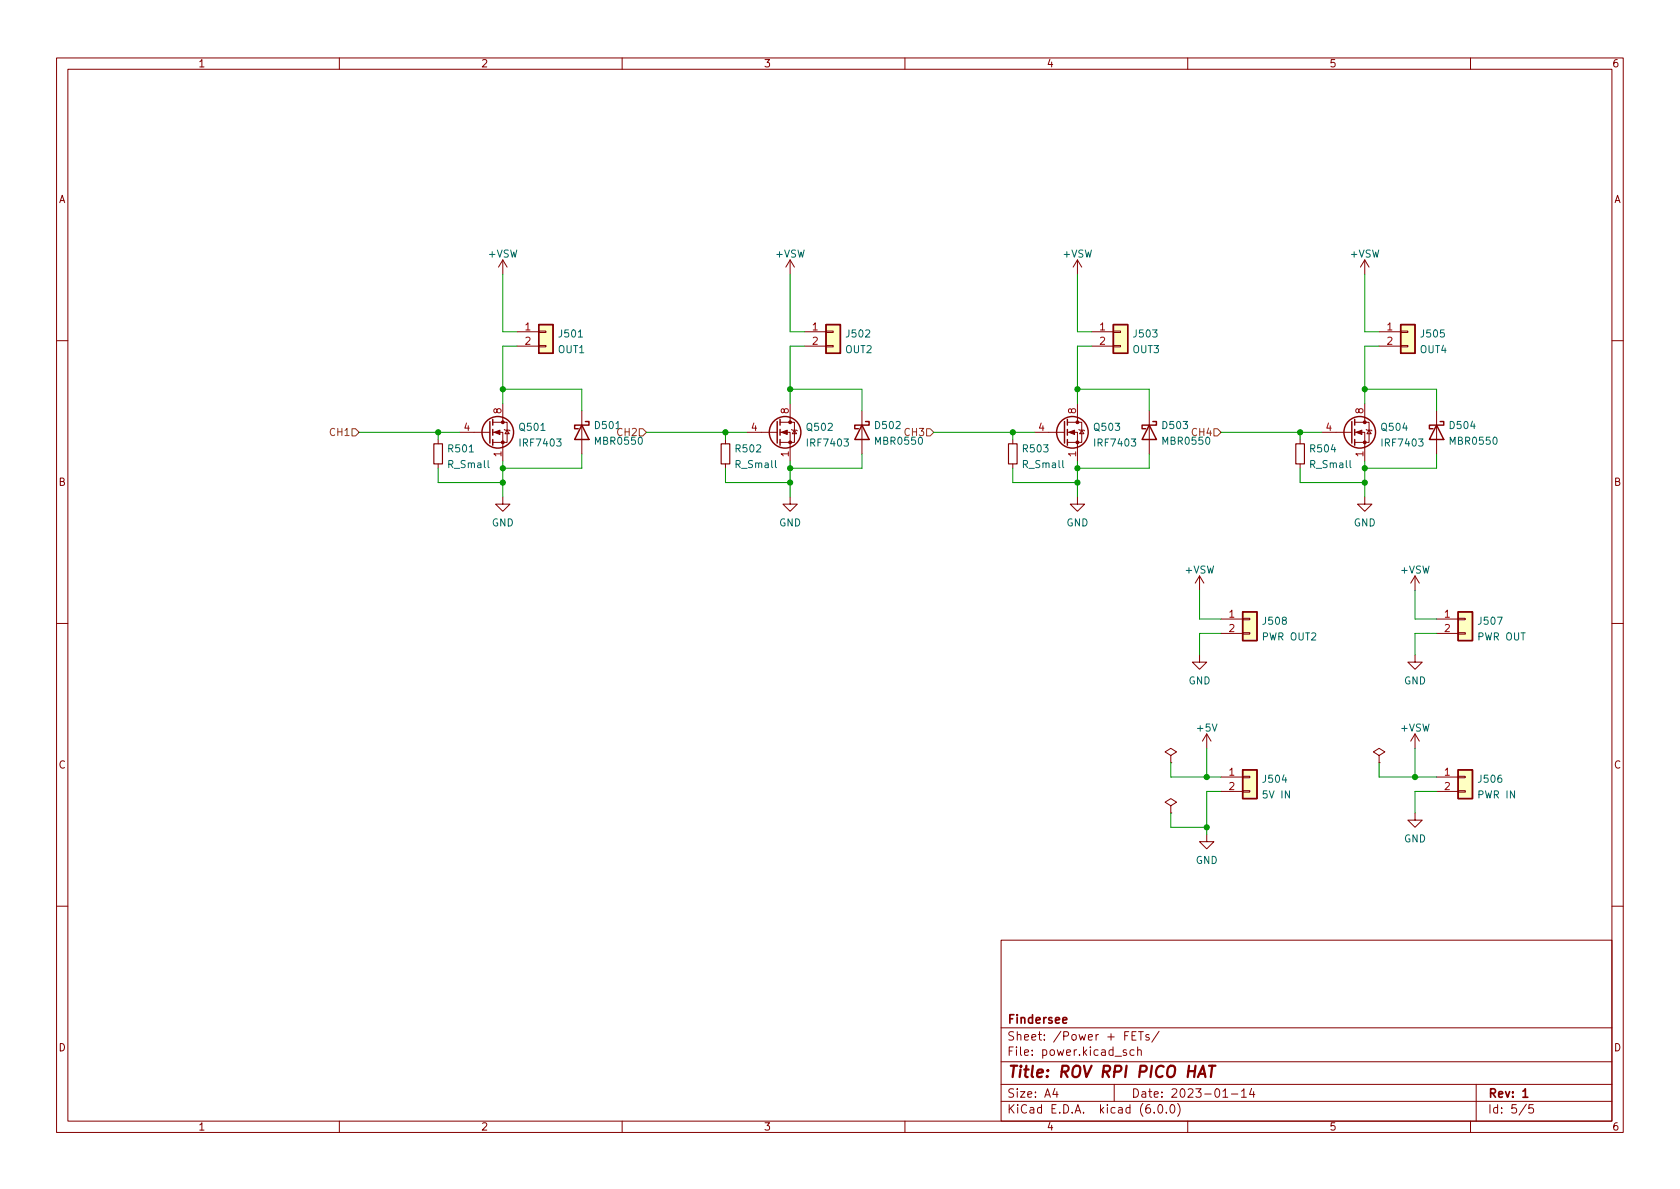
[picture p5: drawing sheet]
<svg xmlns="http://www.w3.org/2000/svg" width="297mm" height="210mm" viewBox="0 0 297 210" stroke-linecap="round" stroke-linejoin="round" font-family="sans-serif">
<g fill="none" stroke="#840000" stroke-width=".18">
<path d="M10 10.2h277v190.1h-277zM12 12.2h273v186.1h-273zM60 10.2v2M110 10.2v2M160 10.2v2M210 10.2v2M260 10.2v2M88.9 46v2.5M88.9 46l-.8 1.2M88.9 46l.8 1.2M91.4 58.7h3.8M95.2 58.5h1.3v.3h-1.3z"/>
<path d="M139.7 46v2.5M139.7 46l-.8 1.2M139.7 46l.8 1.2M142.2 58.7h3.8M146 58.5h1.3v.3h-1.3zM190.5 46v2.5M190.5 46l-.8 1.2M190.5 46l.8 1.2M193 58.7h3.8M196.8 58.5h1.3v.3h-1.3zM241.3 46l-.8 1.2M241.3 46v2.5"/>
<path d="M241.3 46l.8 1.2M243.8 58.7h3.8M247.6 58.5h1.3v.3h-1.3zM10 60.2h2M77.5 77.7v.8M81.3 76.4h5.3M87.1 76.4h1.8v5.1M87.1 74.7h2.6v3.5h-2.6M88.9 71.4v3.3M89.2 75.9l.1 .2h.7l.2 .1M89.7 76.1l.3 .6h-.7zM91.4 61.2h3.8"/>
<path d="M95.2 61.1h1.3v.2h-1.3zM102.9 72.6v7.7M128.3 77.7v.8M132.1 76.4h5.3M137.9 76.4h1.8v5.1M137.9 74.7h2.6v3.5h-2.6M139.7 71.4v3.3M140 75.9l.1 .2h.7l.2 .1M140.5 76.1l.3 .6h-.7zM142.2 61.2h3.8M146 61.1h1.3v.2h-1.3zM152.4 72.6v7.7"/>
<path d="M179.1 77.7v.8M182.9 76.4h5.3M188.7 76.4h1.8v5.1M188.7 74.7h2.6v3.5h-2.6M190.5 71.4v3.3M190.8 75.9l.1 .2h.7l.2 .1M191.3 76.1l.3 .6h-.7zM193 61.2h3.8M196.8 61.1h1.3v.2h-1.3zM203.2 72.6v7.7M229.9 77.7v.8M233.7 76.4h5.3"/>
<path d="M239.5 76.4h1.8v5.1M239.5 74.7h2.6v3.5h-2.6M241.3 71.4v3.3M241.6 75.9l.1 .2h.7l.2 .1M242.1 76.1l.3 .6h-.7zM243.8 61.2h3.8M247.6 61.1h1.3v.2h-1.3zM254 72.6v7.7M285 60.2h2M77.5 82v.8M88.9 87.9v1.2h1.3l-1.3 1.3-1.3-1.3h1.3M128.3 82v.8"/>
<path d="M139.7 87.9v1.2h1.3l-1.3 1.3-1.3-1.3h1.3M179.1 82v.8M190.5 87.9v1.2h1.3l-1.3 1.3-1.3-1.3h1.3M229.9 82v.8M241.3 87.9v1.2h1.3l-1.3 1.3-1.3-1.3h1.3M10 110.2h2M212.1 115.8v1.3h1.3l-1.3 1.3-1.3-1.3h1.3M212.1 101.8l-.8 1.3M212.1 101.8v2.6M212.1 101.8l.8 1.3M215.9 109.5h3.8M215.9 112h3.8"/>
<path d="M219.7 111.9h1.3v.2h-1.3zM219.7 109.3h1.3v.3h-1.3zM250.2 115.8v1.3h1.3l-1.3 1.3-1.3-1.3h1.3M250.2 101.8v2.6M250.2 101.8l-.8 1.3M250.2 101.8l.8 1.3M254 109.5h3.8M254 112h3.8M257.8 111.9h1.3v.2h-1.3zM257.8 109.3h1.3v.3h-1.3zM285 110.2h2M207 133.6l1-.6-1-.7-1 .7 1 .6v1.3"/>
<path d="M207 134.9h.1M213.4 129.8l-.8 1.3M213.4 129.8v2.5M213.4 129.8l.7 1.3M215.9 137.4h3.8M215.9 139.9h3.8M219.7 139.8h1.3v.3h-1.3zM219.7 137.3h1.3v.2h-1.3zM243.8 133.6l1.1-.6-1.1-.7-1 .7 1 .6v1.3M243.8 134.9h.1M250.2 129.8l-.8 1.3M250.2 129.8v2.5"/>
<path d="M250.2 129.8l.8 1.3M254 137.4h3.8M254 139.9h3.8M257.8 139.8h1.3v.3h-1.3zM257.8 137.3h1.3v.2h-1.3zM207 142.5l1-.6-1-.7-1 .7 1 .6v1.3M207 143.8h.1M213.4 147.6v1.2h1.2l-1.2 1.3-1.3-1.3h1.3M250.2 143.8v1.2h1.3l-1.3 1.3-1.3-1.3h1.3M10 160.2h2M177 166.3h108v32h-108zM285 160.2h2"/>
<path d="M60 198.3v2M110 198.3v2M160 198.3v2M177 194.8h108M177 191.8h108M177 187.8h108M177 181.8h108M186.5 192.5l-.4 1h1M186.9 193v1M197 191.8v3M199.1 185.7l-.3-.1-.2 .2v.3l.5 .1v.4h-.5M200.1 183.1h.5"/>
<path d="M200.5 185.7l-.4-.1-.3 .3v.4l.1 .3h.6M200.9 182.4h-.8v1.5h.8M201.1 185.8l.3-.2 .3 .1 .1 .9M201.1 185.1v1.5M201.3 182.4h.8M201.7 182.4v1.5M203.1 183l-.3-.1-.2 .2v.3l.5 .1v.4h-.5M204.1 196.7v.1M204.9 195.4l.2-.1a.81 .81 0 0 1 .6 .7 .81 .81 0 0 1-.3 .8h-.2a.81 .81 0 0 1-.6-.6 .81 .81 0 0 1 .3-.8zM204.9 182.4l-1.3 1.9M206.2 196.7v.1M207.1 195.4l.1-.1a.81 .81 0 0 1 .6 .7 .81 .81 0 0 1-.3 .8h-.1a.81 .81 0 0 1-.6-.6 .81 .81 0 0 1 .3-.8z"/>
<path d="M208.2 195.1a1.72 1.72 0 0 1 0 2.3M210 198.3v2M216.2 194h.9M217.7 193.5h1.2M219.5 193l.4-.5v1.5M219.5 194h.9M221.3 192.5l-.4 1h1M221.6 193v1M260 198.3v2M261 191.8v6.5M269.9 195.3l-1.3 1.9M271.1 195.3h-.7l-.1 .7 .2-.1 .5 .1 .2 .2-.1 .5-.2 .1-.6-.1"/>
</g>
<path d="M187.9 180.4l.7-.1v-.3l-.5-.1-.2 .2 .1 .8h.6M269.3 193l.4-.5v1.5M269.3 194h.8" fill="none" stroke="#840000" stroke-width=".3"/>
<path d="M211.8 190.5l.9-2 .4 2M212.1 189.9h.9M213.8 188.5h1.1M214.3 188.5l-.2 2" fill="none" stroke="#840000" stroke-width=".4"/>
<g fill="none" stroke="#840000" stroke-width=".25">
<path d="M95.2 57.4h2.6v5.1h-2.6zM146 57.4h2.6v5.1h-2.6zM196.8 57.4h2.6v5.1h-2.6zM247.6 57.4h2.6v5.1h-2.6zM86.6 74.5v3.9M87.1 74.2v1M87.1 75.9v1.1M87.1 77.7v1M102.9 75.2l1.2 2.5h-2.5zM103.5 74.5h.6v.7h-2.5v.6h.6M137.4 74.5v3.9M137.9 74.2v1"/>
<path d="M137.9 75.9v1.1M137.9 77.7v1M152.4 75.2l1.3 2.5h-2.6zM153 74.5h.7v.7h-2.6v.6h.7M188.2 74.5v3.9M188.7 74.2v1M188.7 75.9v1.1M188.7 77.7v1M203.2 75.2l1.3 2.5h-2.6zM203.8 74.5h.7v.7h-2.6v.6h.7M239 74.5v3.9M239.5 74.2v1"/>
<path d="M239.5 75.9v1.1M239.5 77.7v1M254 75.2l1.3 2.5h-2.6zM254.6 74.5h.7v.7h-2.6v.6h.7M219.7 108.2h2.5v5.1h-2.5zM257.8 108.2h2.5v5.1h-2.5zM219.7 136.1h2.5v5.1h-2.5zM257.8 136.1h2.5v5.1h-2.5z"/>
<circle cx="88" cy="76.4" r="2.79"/>
<circle cx="138.8" cy="76.4" r="2.79"/>
<circle cx="189.6" cy="76.4" r="2.79"/>
<circle cx="240.4" cy="76.4" r="2.79"/>
</g>
<g fill="#840000" stroke="#840000" stroke-width=".18">
<path d="M87.4 76.4l1-.3v.7z"/>
<path d="M189 76.4l1-.3v.7z"/>
<path d="M138.2 76.4l1-.3v.7z"/>
<path d="M239.8 76.4l1-.3v.7z"/>
<circle cx="88.9" cy="78.2" r=".25"/>
<circle cx="88.9" cy="74.7" r=".25"/>
<circle cx="190.5" cy="78.2" r=".25"/>
<circle cx="190.5" cy="74.7" r=".25"/>
<circle cx="139.7" cy="78.2" r=".25"/>
<circle cx="139.7" cy="74.7" r=".25"/>
<circle cx="241.3" cy="78.2" r=".25"/>
<circle cx="241.3" cy="74.7" r=".25"/>
</g>
<g fill="#ffffc2" stroke="#ffffc2" stroke-width=".18">
<path d="M219.7 108.2h2.5v5.1h-2.5z"/>
<path d="M257.8 136.1h2.5v5.1h-2.5z"/>
<path d="M95.2 57.4h2.6v5.1h-2.6z"/>
<path d="M257.8 108.2h2.5v5.1h-2.5z"/>
<path d="M247.6 57.4h2.6v5.1h-2.6z"/>
<path d="M146 57.4h2.6v5.1h-2.6z"/>
<path d="M196.8 57.4h2.6v5.1h-2.6z"/>
<path d="M219.7 136.1h2.5v5.1h-2.5z"/>
</g>
<path d="M76.7 78.5h1.5v3.5h-1.5zM127.5 78.5h1.5v3.5h-1.5zM178.3 78.5h1.5v3.5h-1.5zM229.1 78.5h1.5v3.5h-1.5z" fill="none" stroke="#840000" stroke-width=".2"/>
<path d="M62.2 75.8h.7l.6 .6-.6 .7h-.7zM113 75.8h.7l.6 .6-.6 .7h-.7zM163.8 75.8h.7l.6 .6-.6 .7h-.7zM214.6 75.8h.7l.6 .6-.6 .7h-.7z" fill="none" stroke="#725600" stroke-width=".18"/>
<g fill="none" stroke="#009600" stroke-width=".18">
<path d="M88.9 48.5v10.2h2.5M139.7 48.5v10.2h2.5M190.5 48.5v10.2h2.5M241.3 48.5v10.2h2.5M63.5 76.4h17.8M77.5 76.4v1.3M88.9 68.8h14v3.8M91.4 61.2h-2.5v10.2M114.3 76.4h17.8M128.3 76.4v1.3M139.7 68.8h12.7v3.8M142.2 61.2h-2.5v10.2"/>
<path d="M165.1 76.4h17.8M179.1 76.4v1.3M190.5 68.8h12.7v3.8M193 61.2h-2.5v10.2M215.9 76.4h17.8M229.9 76.4v1.3M241.3 68.8h12.7v3.8M243.8 61.2h-2.5v10.2M77.5 82.8v2.5h11.4M88.9 81.5v6.4M102.9 80.3v2.5h-14M128.3 82.8v2.5h11.4"/>
<path d="M139.7 81.5v6.4M152.4 80.3v2.5h-12.7M179.1 82.8v2.5h11.4M190.5 81.5v6.4M203.2 80.3v2.5h-12.7M229.9 82.8v2.5h11.4M241.3 81.5v6.4M254 80.3v2.5h-12.7M212.1 104.4v5.1h3.8M215.9 112h-3.8v3.8M250.2 104.4v5.1h3.8M254 112h-3.8v3.8"/>
<path d="M207 134.9v2.5h8.9M213.4 132.3v5.1M215.9 139.9h-2.5v7.7M243.8 134.9v2.5h10.2M250.2 132.3v5.1M254 139.9h-3.8v3.9M207 143.8v2.5h6.4"/>
</g>
<g fill="#009600" stroke="#009600" stroke-width=".18">
<circle cx="229.9" cy="76.4" r=".46"/>
<circle cx="190.5" cy="68.8" r=".46"/>
<circle cx="190.5" cy="85.3" r=".46"/>
<circle cx="190.5" cy="82.8" r=".46"/>
<circle cx="241.3" cy="68.8" r=".46"/>
<circle cx="77.5" cy="76.4" r=".46"/>
<circle cx="88.9" cy="85.3" r=".46"/>
<circle cx="88.9" cy="68.8" r=".46"/>
<circle cx="88.9" cy="82.8" r=".46"/>
<circle cx="241.3" cy="85.3" r=".46"/>
<circle cx="241.3" cy="82.8" r=".46"/>
<circle cx="179.1" cy="76.4" r=".46"/>
<circle cx="128.3" cy="76.4" r=".46"/>
<circle cx="139.7" cy="68.8" r=".46"/>
<circle cx="139.7" cy="85.3" r=".46"/>
<circle cx="139.7" cy="82.8" r=".46"/>
<circle cx="213.4" cy="137.4" r=".46"/>
<circle cx="250.2" cy="137.4" r=".46"/>
<circle cx="213.4" cy="146.3" r=".46"/>
</g>
<text font-size="2.8" fill="#840000" x="178" y="190.6">Title: ROV RPI PICO HAT</text>
<g font-size="2.1" fill="#840000">
<text x="178" y="184">Sheet: /Power + FETs/</text>
<text x="178" y="181">Findersee</text>
<text x="178" y="186.7">File: power.kicad_sch</text>
<text x="178" y="196.9">KiCad E.D.A. kicad (6.0.0)</text>
<text x="178" y="194.1">Size: A4</text>
<text x="200" y="194.1">Date: 2023-01-14</text>
<text x="263" y="194.1">Rev: 1</text>
<text x="263" y="196.9">Id: 5/5</text>
</g>
<g font-size="1.8" fill="#840000">
<text x="35" y="11.9">1</text>
<text x="85" y="11.9">2</text>
<text x="135" y="11.9">3</text>
<text x="185" y="11.9">4</text>
<text x="235" y="11.9">5</text>
<text x="285" y="11.9">6</text>
<text x="10.3" y="35.9">A</text>
<text x="285.3" y="35.9">A</text>
<text x="10.3" y="85.9">B</text>
<text x="285.3" y="85.9">B</text>
<text x="10.3" y="135.9">C</text>
<text x="285.3" y="135.9">C</text>
<text x="10.3" y="185.9">D</text>
<text x="285.3" y="185.9">D</text>
<text x="35" y="199.9">1</text>
<text x="85" y="199.9">2</text>
<text x="135" y="199.9">3</text>
<text x="185" y="199.9">4</text>
<text x="235" y="199.9">5</text>
<text x="285" y="199.9">6</text>
</g>
<g font-size="1.8" fill="#006464">
<text x="86.4" y="45.5">+VSW</text>
<text x="137.2" y="45.5">+VSW</text>
<text x="188" y="45.5">+VSW</text>
<text x="238.8" y="45.5">+VSW</text>
<text x="99" y="59.7">J501</text>
<text x="149.8" y="59.7">J502</text>
<text x="200.6" y="59.7">J503</text>
<text x="251.4" y="59.7">J505</text>
<text x="98.7" y="62.4">OUT1</text>
<text x="149.5" y="62.4">OUT2</text>
<text x="200.3" y="62.4">OUT3</text>
<text x="251.1" y="62.4">OUT4</text>
<text x="92" y="76.2">Q501</text>
<text x="105.3" y="75.9">D501</text>
<text x="142.8" y="76.2">Q502</text>
<text x="154.8" y="75.9">D502</text>
<text x="193.6" y="76.2">Q503</text>
<text x="205.6" y="75.9">D503</text>
<text x="244.4" y="76.2">Q504</text>
<text x="256.4" y="75.9">D504</text>
<text x="79.4" y="82.8">R_Small</text>
<text x="79.4" y="80">R501</text>
<text x="92.2" y="79">IRF7403</text>
<text x="105.4" y="78.6">MBR0550</text>
<text x="130.2" y="82.8">R_Small</text>
<text x="130.2" y="80">R502</text>
<text x="143" y="79">IRF7403</text>
<text x="154.9" y="78.6">MBR0550</text>
<text x="181" y="82.8">R_Small</text>
<text x="181" y="80">R503</text>
<text x="193.8" y="79">IRF7403</text>
<text x="205.7" y="78.6">MBR0550</text>
<text x="231.8" y="82.8">R_Small</text>
<text x="231.8" y="80">R504</text>
<text x="244.6" y="79">IRF7403</text>
<text x="256.5" y="78.6">MBR0550</text>
<text x="86.9" y="93.1">GND</text>
<text x="137.7" y="93.1">GND</text>
<text x="188.5" y="93.1">GND</text>
<text x="239.3" y="93.1">GND</text>
<text x="209.6" y="101.4">+VSW</text>
<text x="247.7" y="101.4">+VSW</text>
<text x="223.3" y="113.2">PWR OUT2</text>
<text x="223.4" y="110.5">J508</text>
<text x="261.3" y="113.2">PWR OUT</text>
<text x="261.5" y="110.5">J507</text>
<text x="210.1" y="121">GND</text>
<text x="248.2" y="121">GND</text>
<text x="211.8" y="129.4">+5V</text>
<text x="247.7" y="129.4">+VSW</text>
<text x="223.4" y="138.4">J504</text>
<text x="223.5" y="141.2">5V IN</text>
<text x="261.4" y="141.2">PWR IN</text>
<text x="261.5" y="138.4">J506</text>
<text x="248.2" y="149">GND</text>
<text x="211.4" y="152.8">GND</text>
</g>
<g font-size="1.8" fill="#a90000">
<text x="92.9" y="58.4">1</text>
<text x="143.7" y="58.4">1</text>
<text x="194.5" y="58.4">1</text>
<text x="245.3" y="58.4">1</text>
<text x="92.9" y="61">2</text>
<text x="143.7" y="61">2</text>
<text x="194.5" y="61">2</text>
<text x="245.3" y="61">2</text>
<text x="82.1" y="76.2">4</text>
<text x="88.6" y="73.1" transform="rotate(-90 88.6 73.1)">8</text>
<text x="132.9" y="76.2">4</text>
<text x="139.4" y="73.1" transform="rotate(-90 139.4 73.1)">8</text>
<text x="183.7" y="76.2">4</text>
<text x="190.2" y="73.1" transform="rotate(-90 190.2 73.1)">8</text>
<text x="234.5" y="76.2">4</text>
<text x="241" y="73.1" transform="rotate(-90 241 73.1)">8</text>
<text x="88.6" y="80.8" transform="rotate(-90 88.6 80.8)">1</text>
<text x="139.4" y="80.8" transform="rotate(-90 139.4 80.8)">1</text>
<text x="190.2" y="80.8" transform="rotate(-90 190.2 80.8)">1</text>
<text x="241" y="80.8" transform="rotate(-90 241 80.8)">1</text>
<text x="217.3" y="109.2">1</text>
<text x="217.3" y="111.8">2</text>
<text x="255.4" y="109.2">1</text>
<text x="255.4" y="111.8">2</text>
<text x="217.3" y="137.2">1</text>
<text x="255.4" y="137.2">1</text>
<text x="217.3" y="139.7">2</text>
<text x="255.4" y="139.7">2</text>
</g>
<g font-size="1.8" fill="#725600">
<text x="58.5" y="77.1">CH1</text>
<text x="109.3" y="77.1">CH2</text>
<text x="160.1" y="77.1">CH3</text>
<text x="210.9" y="77.1">CH4</text>
</g>
</svg>
